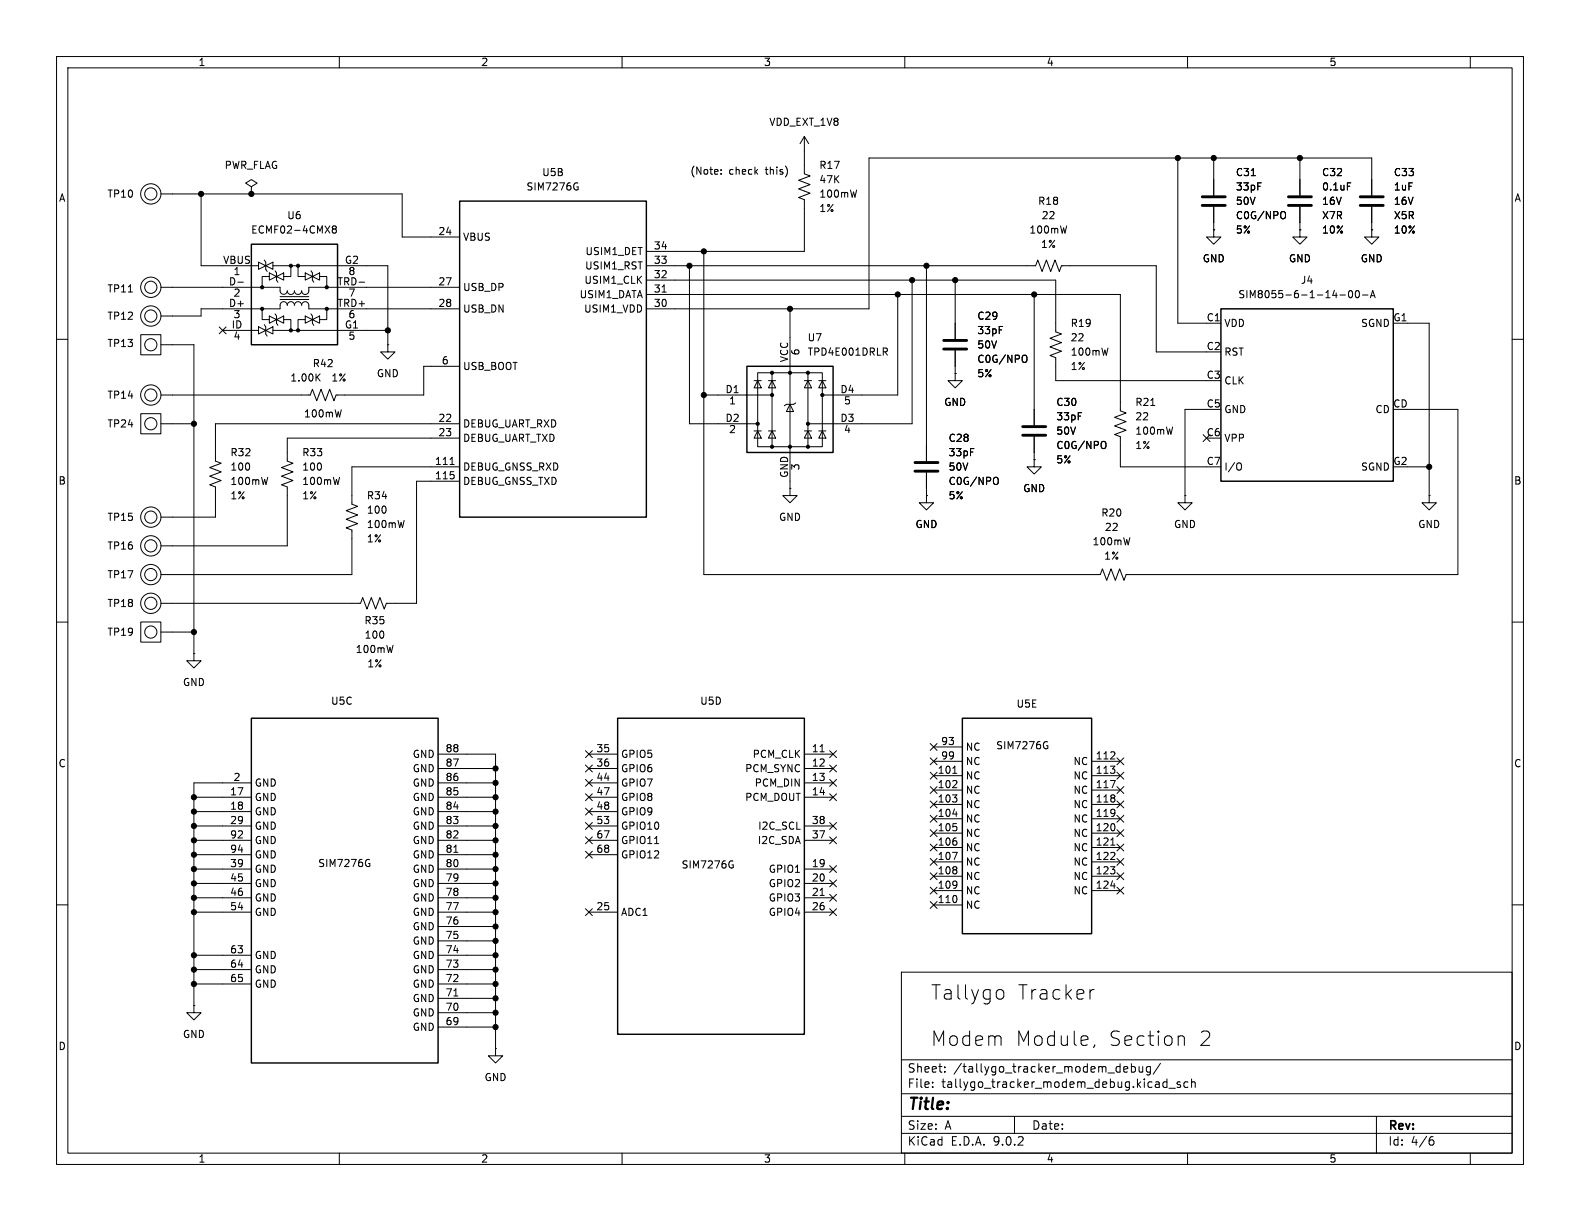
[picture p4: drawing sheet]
<svg xmlns="http://www.w3.org/2000/svg" width="279mm" height="216mm" viewBox="0 0 279 216" stroke-linecap="round" stroke-linejoin="round" font-family="sans-serif">
<g fill="none" stroke="#000" stroke-width=".18">
<path d="M10 10h259.4v195.9h-259.4zM12 12h255.4v191.9h-255.4zM60 10v2M110 10v2M160 10v2M210 10v2M260 10v2M28.4 34.3h42.7v7.6h10.2M35.6 34.3v12.7h10.1M44.4 33l1.1-.6-1.1-.6-1 .6 1 .6v1.3M44.4 34.3h.1M101.9 32.3l.3 .1"/>
<path d="M102 33.1h.2v.4l-.3 .1M127.5 30.7v.1M127.5 30v.1M142.2 24.1v6.6l1.1 .4-2.1 .8 2.1 .7-2.1 .8 2.1 .8-2.1 .7 1 .4v9.2h-27.9M142.2 24.1l-.7 1.3M142.2 24.1l.8 1.3M151.5 33.6l-.3 1.3M188.6 39.9l-.3 1.3M208.3 27.9v29.3h7.6M214.6 27.9v6.6M214.6 36.6v4M221.3 31.1h.7"/>
<path d="M226.8 37.4a.43 .43 0 0 1 .5 .4v.5a.43 .43 0 0 1-.5 .4M229.9 27.9v6.6M229.9 36.6v4M238.3 32.3h.6M242.6 34.5v-6.6h-88.9v26.7h-39.4M242.6 36.6v4M22.7 51.6h.7M24.9 59.2h3.5v3.5h-3.5zM28.4 50.8h21.1v.6a.64 .64 0 0 0 .7 .6 .64 .64 0 0 0 .6-.6 .64 .64 0 0 0 .6 .7 .64 .64 0 0 0 .7-.7 .64 .64 0 0 0 .6 .7 .64 .64 0 0 0 .6-.7 .64 .64 0 0 0 .7 .7 .64 .64 0 0 0 .6-.7v-.6h26.7M38.8 57.8l1.2 1.2M39.4 58.4h6.3M40 57.8l-1.2 1.2"/>
<path d="M42.1 49.9h.9M45.7 46.4l1.3 .6-1.3 .6zM45.7 57.8l1.3 .6-1.3 .7zM46.4 54.6v1.9h1.2M46.7 46l.3 .4v1.2l.2 .4M46.7 57.4l.3 .4v1.3l.2 .3M47 47l1.3-.6v1.2zM47 58.4l1.3-.6v1.3zM47.6 48.3l1.3 .6-1.3 .6zM47.6 48.9h-1.2v1.9M47.6 55.9l1.3 .6-1.3 .7zM48.3 47h20.3v14"/>
<path d="M48.3 58.4h20.3M48.6 47.9l.3 .4v1.2l.2 .4M48.6 55.5l.3 .4v1.3l.2 .3M48.9 48.9l1.3-.6v1.2zM48.9 56.5l1.3-.6v1.3zM49.5 52.5h5.1M49.5 53h5.1M50.2 56.5h1.2v1.9M51.4 47v1.9h-1.2M52.7 47v1.9h1.3M54 48.3l1.2 .6-1.2 .6zM54 55.9l1.2 .6-1.2 .7z"/>
<path d="M54 56.5h-1.3v1.9M55 47.9l.2 .4v1.2l.3 .4M55 55.5l.2 .4v1.3l.3 .3M55.2 48.9l1.3-.6v1.2zM55.2 56.5l1.3-.6v1.3zM56.5 48.9h1.3v1.9M57.8 54.6v1.9h-1.3M59 40.5l-.2-.2 .2-.4h.2l.3 .3-.3 .3M59 40.5l-.2 .2v.4l.2 .1h.4l.1-.2v-.3l-.3-.2M59 40.5h.2M63.5 49.9h1M81.3 54.6h-26.7v-.6a.64 .64 0 0 0-.6-.7 .64 .64 0 0 0-.7 .7 .64 .64 0 0 0-.6-.7 .64 .64 0 0 0-.6 .7 .64 .64 0 0 0-.7-.7 .64 .64 0 0 0-.6 .7 .64 .64 0 0 0-.6-.7 .64 .64 0 0 0-.7 .7v.6h-13.9v1.3h-7.2"/>
<path d="M114.3 47h68.8l.4-1 .8 2 .7-2 .8 2 .8-2 .7 2 .4-1h16.8v15.2h8.9M114.3 52.1h83.8v20.5l1 .4-2 .8 2 .7-2 .8 2 .8-2 .7 1 .4v5.4h15.3M114.3 49.5h72.4v9.2l1 .4-2 .7 2 .8-2 .7 2 .8-2 .8 1 .3v4.1h26.7M117.1 51.7h.7M121.9 47v27.9h12.1M124.5 44.5v57.1h70.1l.3-1 .8 2 .8-2 .7 2 .8-2 .8 2 .3-1h58.7v-29.2h-8.9M139.7 54.6v11.2M158.7 52.1v17.8h-13.3M161.3 49.5v25.4h-18.4M163.8 47v34.5M168.9 49.5v10.4M182.9 52.1v23.1"/>
<path d="M214.6 40.6v1.3h1.3l-1.3 1.3-1.2-1.3h1.2M214.6 40.6h.1M229.9 40.6v1.3h1.2l-1.2 1.3-1.3-1.3h1.3M229.9 40.6h.1M236.9 52.2h1M238.6 51.4h.2a.68 .68 0 0 1 .4 .6 .68 .68 0 0 1-.4 .6 .84 .84 0 0 1-.2-1.2zM239.8 51.5l.2-.1a.68 .68 0 0 1 .4 .6 .68 .68 0 0 1-.4 .6l-.2-.1-.1-.3zM240.9 52.2h1M242.3 52.6l.5-1.2 .4 1.2M242.4 52.3h.7M242.6 40.6v1.3h1.2l-1.2 1.3-1.3-1.3h1.3M242.6 40.6h.1"/>
<path d="M248.9 57.2h3.8v30.4M10 60h2M24.9 73.2h3.5v3.5h-3.5zM28.4 74.9h5.9M28.4 61h5.9v54.6M56.1 66.7l.5 .7M56.6 66.1l-.7 .7M60.4 72.5l-.3 1.2M68.6 61v1.2h1.2l-1.2 1.3-1.3-1.3h1.3M68.6 61h.1M81.3 77.5h-30.5v4l1 .4-2 .8 2 .7-2 .8 2 .8-2 .7 1 .4v10.4h-22.4M81.3 74.9h-43.2v6.6l1 .4-2 .8 2 .7-2 .8 2 .8-2 .7 1 .4v5.3h-9.7"/>
<path d="M81.3 64.8h-6.4v5.1h-15.5l-.3 1-.8-2.1-.8 2.1-.7-2.1-.8 2.1-.8-2.1-.3 1.1h-26.5M124.5 69.9h12M133.3 67.3h1.3M133.3 76.2h1.3M134 65.9h11.4v13.1h-11.4zM134 67.3l.6 1.3h-1.3zM134 76.2l.6 1.3h-1.3zM135.9 67.3h1.3M135.9 76.2h1.3M136.5 67.3l.7 1.3h-1.3zM136.5 76.2l.7 1.3h-1.3zM136.5 65.9v13.1"/>
<path d="M139.7 71.5l.6 1.3h-1.2zM139.7 65.9v20.5M140.7 71.2l-.4 .3h-1.2l-.4 .3M142.2 67.3h1.3M142.2 76.2h1.3M142.9 67.3l.6 1.3h-1.3zM142.9 76.2l.6 1.3h-1.3zM142.9 65.9v13.1M144.8 67.3h1.2M144.8 76.2h1.2M145.4 67.3l.6 1.3h-1.2zM145.4 76.2l.6 1.3h-1.2z"/>
<path d="M156.5 62.2l.4 .6M156.7 61.5l.2 .3v.3l-.2 .1M168.9 66v1.3h1.3l-1.3 1.3-1.3-1.3h1.3M168.9 66h.1M168.9 62v4M181.1 62.8a.43 .43 0 0 1 .5 .4v.5a.43 .43 0 0 1-.5 .4M182.9 77.2v4.1M195 78a.43 .43 0 0 1 .6 .5v.4a.43 .43 0 0 1-.6 .4M195.9 61.5l-.3 1.3M203.5 71.7h.7M207.4 75.5l-.3 1.3M212.8 76.9l1.2 1.2"/>
<path d="M213.4 72.4h-3.9v15.2M214 76.9l-1.2 1.2M267.4 60h2M47.3 84.4l-.3 1.3M60 84.4l-.3 1.3M71.5 92l-.3 1.3M79.6 82.1h.7M81.3 85.1h-7.6v21.6h-5.4l-.4 1-.7-2-.8 2-.7-2-.8 2-.8-2-.3 1h-35.4M81.3 82.6h-19.1v6.6l1 .3-2 .8 2 .8-2 .7 2 .8-2 .7 1 .4v7.9h-33.8M139.7 86.4v1.2h1.3l-1.3 1.3-1.3-1.3h1.3M139.7 86.4h.1M163.8 87.6v1.3h1.3l-1.3 1.3-1.2-1.3h1.2"/>
<path d="M163.8 87.6h.1M163.8 83.6v4M176 84.4a.43 .43 0 0 1 .5 .4v.4a.43 .43 0 0 1-.5 .5M182.9 81.3v1.3h1.2l-1.2 1.2-1.3-1.2h1.3M182.9 81.3h.1M199.8 95.1l-.3 1.2M209.5 87.6v1.3h1.3l-1.3 1.3-1.2-1.3h1.2M209.5 87.6h.1M219.2 81.9h.2a.81 .81 0 0 1-.2 1.2M248.9 82.6h3.8M252.7 87.6v1.3h1.3l-1.3 1.3-1.2-1.3h1.2M252.7 87.6h.1"/>
<path d="M10 110h2M24.9 110h3.5v3.5h-3.5zM28.4 111.8h5.9M34.3 115.6v1.2h1.3l-1.3 1.3-1.3-1.3h1.3M34.3 115.6h.1M69.5 114.1l-.3 1.3M267.4 110h2M44.4 138.4h-10.1v39.4M77.5 133.4h10.1v52M77.5 135.9h10.1M77.5 138.4h10.1M103.5 137.8l1.2 1.2"/>
<path d="M103.5 135.3l1.2 1.2M103.5 132.7l1.2 1.3M104.1 133.4h5.1M104.1 135.9h5.1M104.1 138.4h5.1M104.7 137.8l-1.2 1.2M104.7 135.3l-1.2 1.2M104.7 132.7l-1.2 1.3M142.2 133.4h5.1M142.2 135.9h5.1M142.2 138.4h5.1M145 132.9h.7"/>
<path d="M146.7 137.8l1.2 1.2M146.7 135.3l1.2 1.2M146.7 132.7l1.2 1.3M147.9 137.8l-1.2 1.2M147.9 135.3l-1.2 1.2M147.9 132.7l-1.2 1.3M164.5 134l1.2 1.2M164.5 139.1l1.2 1.2M164.5 131.5l1.2 1.2M164.5 136.6l1.2 1.2M165.1 132.1h5.1M165.1 134.6h5.1"/>
<path d="M165.1 137.2h5.1M165.1 139.7h5.1M165.7 134l-1.2 1.2M165.7 139.1l-1.2 1.2M165.7 131.5l-1.2 1.2M165.7 136.6l-1.2 1.2M168.4 139.3h.8M168.5 136.7h.7M169.2 138.1v.5M184.9 131.1l.3 .1M185.1 131.9h.2v.4l-.4 .1M193 134.6h5.1"/>
<path d="M193 137.2h5.1M193 139.7h5.1M196.4 134.2h.8M196.4 138h.8l-.5 1.3M197.1 133.1v.4M197.5 136.6l1.2 1.2M197.5 134l1.2 1.2M197.5 139.1l1.2 1.2M198.7 136.6l-1.2 1.2M198.7 134l-1.2 1.2M198.7 139.1l-1.2 1.2M34.3 141h10.1"/>
<path d="M34.3 143.5h10.1M34.3 146.1h10.1M34.3 148.6h10.1M34.3 151.1h10.1M34.3 153.7h10.1M34.3 156.2h10.1M34.3 158.8h10.1M65 152h.3M65.2 152.7h.2v.4l-.4 .1M77.5 141h10.1M77.5 143.5h10.1M77.5 146.1h10.1"/>
<path d="M77.5 148.6h10.1M77.5 151.1h10.1M77.5 153.7h10.1M77.5 156.2h10.1M77.5 158.8h10.1M80.3 150.7h.7M103.5 142.9l1.2 1.2M103.5 140.4l1.2 1.2M103.5 150.5l1.2 1.2M103.5 148l1.2 1.2M103.5 145.4l1.2 1.3M104.1 141h5.1"/>
<path d="M104.1 143.5h5.1M104.1 146.1h5.1M104.1 148.6h5.1M104.1 151.1h5.1M104.7 142.9l-1.2 1.2M104.7 140.4l-1.2 1.2M104.7 150.5l-1.2 1.2M104.7 148l-1.2 1.2M104.7 145.4l-1.2 1.3M115.8 149.2h.7M129.3 152.2l.3 .1M129.4 152.9h.3v.5l-.4 .1"/>
<path d="M142.2 141h5.1M142.2 146.1h5.1M142.2 148.6h5.1M142.2 153.7h5.1M142.2 156.2h5.1M142.2 158.8h5.1M145 158.3h.7M146.7 148l1.2 1.2M146.7 145.4l1.2 1.3M146.7 140.4l1.2 1.2M146.7 155.6l1.2 1.2M146.7 158.1l1.2 1.3"/>
<path d="M146.7 153.1l1.2 1.2M147.9 148l-1.2 1.2M147.9 145.4l-1.2 1.3M147.9 140.4l-1.2 1.2M147.9 155.6l-1.2 1.2M147.9 158.1l-1.2 1.3M147.9 153.1l-1.2 1.2M164.5 159.4l1.2 1.2M164.5 151.8l1.2 1.2M164.5 141.6l1.2 1.2M164.5 154.3l1.2 1.2M164.5 156.9l1.2 1.2"/>
<path d="M164.5 149.3l1.2 1.2M164.5 144.2l1.2 1.2M164.5 146.7l1.2 1.2M165.1 142.2h5.1M165.1 144.8h5.1M165.1 147.3h5.1M165.1 149.9h5.1M165.1 152.4h5.1M165.1 154.9h5.1M165.1 157.5h5.1M165.7 159.4l-1.2 1.2M165.7 151.8l-1.2 1.2"/>
<path d="M165.7 141.6l-1.2 1.2M165.7 154.3l-1.2 1.2M165.7 156.9l-1.2 1.2M165.7 149.3l-1.2 1.2M165.7 144.2l-1.2 1.2M165.7 146.7l-1.2 1.2M168.4 150.7h.9l-.6 1.3M168.5 143.9h.8M193 142.2h5.1M193 144.8h5.1M193 147.3h5.1M193 149.9h5.1"/>
<path d="M193 152.4h5.1M193 154.9h5.1M193 157.5h5.1M196.4 152h.8M196.4 149.4h.8M196.4 156.6h.8M197.1 150.8v.5M197.5 151.8l1.2 1.2M197.5 154.3l1.2 1.2M197.5 144.2l1.2 1.2M197.5 146.7l1.2 1.2M197.5 156.9l1.2 1.2"/>
<path d="M197.5 149.3l1.2 1.2M197.5 141.6l1.2 1.2M198.7 151.8l-1.2 1.2M198.7 154.3l-1.2 1.2M198.7 144.2l-1.2 1.2M198.7 146.7l-1.2 1.2M198.7 156.9l-1.2 1.2M198.7 149.3l-1.2 1.2M198.7 141.6l-1.2 1.2M10 160h2M34.3 177.8v1.3h1.3l-1.3 1.2-1.3-1.2h1.3M34.3 177.8h.1"/>
<path d="M34.3 161.3h10.1M34.3 168.9h10.1M34.3 171.5h10.1M34.3 174h10.1M77.5 161.3h10.1M77.5 168.9h10.1M77.5 171.5h10.1M77.5 174h10.1M77.5 163.8h10.1M77.5 166.4h10.1M77.5 176.5h10.1M77.5 179.1h10.1"/>
<path d="M80.3 176.1h.7M103.5 160.7l1.2 1.2M104.1 161.3h5.1M104.7 160.7l-1.2 1.2M142.2 161.3h5.1M146.7 160.7l1.2 1.2M147.9 160.7l-1.2 1.2M159.4 171.9h108v32h-108zM165.1 160h5.1M176.7 175a.69 .69 0 0 1 .8 .5v.7a.69 .69 0 0 1-.8 .5M193.5 175l-.5 .1M267.4 160h2"/>
<path d="M77.5 181.6h10.1M87.6 185.4v1.3h1.3l-1.3 1.3-1.2-1.3h1.2M87.6 185.4h.1M159.4 197.4h108M159.4 193.4h108M159.4 187.4h108M164.9 192.1v.2M164.9 191.4v.1M167.1 189.4v.2M167.1 188.7v.1M179.4 197.4v3M193.6 184.7l-.2 .5"/>
<path d="M199.2 188.6l.2 .3-.7 .2M199.4 189.5l-.2 .1M200.1 188.1v1.5M200.1 188.7l.4-.1 .3 .3v.4l-.2 .2h-.5M201.4 188.6l.1 .9 .4 .1 .2-.2M202.1 188.6v1M203.4 188.7l-.4-.1-.3 .3v.4l.2 .2h.5M203.4 188.6v1.2l-.3 .3-.3-.1M205.2 188l-1.3 1.9M206.4 190.8v1.5M206.4 191.4l-.5-.1-.3 .3v.4l.2 .2h.6M206.7 192.4h1.2"/>
<path d="M208.5 183.3l.2-.1 .6 .1 .1 .2v1.4M208.7 191.4l-.3-.1-.3 .2 .1 .2 .5 .2v.3h-.6M210.1 191.4l-.5-.1-.2 .3v.4l.1 .2h.6M210.7 191.4l.2-.1 .4 .1 .1 .9M210.7 190.8v1.5M243.4 197.4v6.5M60 203.9v2M110 203.9v2M159.4 200.4h108M160 203.9v2M210 203.9v2M253 201.6h.4l.2 .2-.1 .5-.5 .2"/>
<path d="M253.4 201l-.4 .1M260 203.9v2"/>
<circle cx="26.7" cy="34.3" r="1.8"/>
<circle cx="26.7" cy="34.3" r="1.08"/>
<circle cx="26.7" cy="55.9" r="1.8"/>
<circle cx="26.7" cy="50.8" r="1.8"/>
<circle cx="26.7" cy="55.9" r="1.08"/>
<circle cx="26.7" cy="50.8" r="1.08"/>
<circle cx="26.7" cy="69.9" r="1.8"/>
<circle cx="26.7" cy="69.8" r="1.08"/>
<circle cx="26.7" cy="74.9" r="1.08"/>
<circle cx="26.7" cy="61" r="1.08"/>
<circle cx="26.7" cy="91.4" r="1.8"/>
<circle cx="26.7" cy="96.5" r="1.8"/>
<circle cx="26.7" cy="96.5" r="1.08"/>
<circle cx="26.7" cy="91.4" r="1.08"/>
<circle cx="26.7" cy="106.7" r="1.8"/>
<circle cx="26.7" cy="101.6" r="1.8"/>
<circle cx="26.7" cy="106.7" r="1.08"/>
<circle cx="26.7" cy="111.8" r="1.08"/>
<circle cx="26.7" cy="101.6" r="1.08"/>
</g>
<path d="M212.6 34.8h4.1M212.6 36.3h4.1M227.8 34.8h4.1M227.8 36.3h4.1M240.5 34.8h4.1M240.5 36.3h4.1M166.9 60.2h4M166.9 61.7h4M180.8 75.4h4.1M180.8 77h4.1M161.8 81.8h4.1M161.8 83.3h4.1" fill="none" stroke="#000" stroke-width=".51"/>
<path d="M81.3 35.6h33v55.8h-33zM44.4 43.2h15.3v17.8h-15.3zM132.1 64.8h15.2v15.2h-15.2zM44.4 127h33.1v61h-33.1zM109.2 127h33v55.9h-33zM170.2 127h22.8v38.1h-22.8z" fill="none" stroke="#000" stroke-width=".25"/>
<g fill="#000" stroke="#000" stroke-width=".18">
<circle cx="35.6" cy="34.3" r=".46"/>
<circle cx="44.4" cy="34.3" r=".46"/>
<circle cx="208.3" cy="27.9" r=".46"/>
<circle cx="214.6" cy="27.9" r=".46"/>
<circle cx="229.9" cy="27.9" r=".46"/>
<circle cx="46.4" cy="50.8" r=".28"/>
<circle cx="46.4" cy="54.6" r=".28"/>
<circle cx="51.4" cy="58.4" r=".28"/>
<circle cx="51.4" cy="47" r=".28"/>
<circle cx="52.7" cy="58.4" r=".28"/>
<circle cx="52.7" cy="47" r=".28"/>
<circle cx="57.8" cy="54.6" r=".28"/>
<circle cx="57.8" cy="50.8" r=".28"/>
<circle cx="68.6" cy="58.4" r=".46"/>
<circle cx="121.9" cy="47" r=".46"/>
<circle cx="124.5" cy="44.5" r=".46"/>
<circle cx="139.7" cy="54.6" r=".46"/>
<circle cx="158.7" cy="52.1" r=".46"/>
<circle cx="161.3" cy="49.5" r=".46"/>
<circle cx="163.8" cy="47" r=".46"/>
<circle cx="168.9" cy="49.5" r=".46"/>
<circle cx="182.9" cy="52.1" r=".46"/>
<circle cx="34.3" cy="74.9" r=".46"/>
<circle cx="124.5" cy="69.9" r=".46"/>
<circle cx="134" cy="74.9" r=".28"/>
<circle cx="136.5" cy="65.9" r=".28"/>
<circle cx="136.5" cy="69.9" r=".28"/>
<circle cx="136.5" cy="79" r=".28"/>
<circle cx="139.7" cy="65.9" r=".28"/>
<circle cx="139.7" cy="79" r=".28"/>
<circle cx="142.9" cy="74.9" r=".28"/>
<circle cx="142.9" cy="79" r=".28"/>
<circle cx="142.9" cy="65.9" r=".28"/>
<circle cx="145.4" cy="69.9" r=".28"/>
<circle cx="252.7" cy="82.6" r=".46"/>
<circle cx="34.3" cy="111.8" r=".46"/>
<circle cx="87.6" cy="135.9" r=".46"/>
<circle cx="87.6" cy="138.4" r=".46"/>
<circle cx="34.3" cy="156.2" r=".46"/>
<circle cx="34.3" cy="153.7" r=".46"/>
<circle cx="34.3" cy="146.1" r=".46"/>
<circle cx="34.3" cy="143.5" r=".46"/>
<circle cx="34.3" cy="148.6" r=".46"/>
<circle cx="34.3" cy="151.1" r=".46"/>
<circle cx="34.3" cy="158.8" r=".46"/>
<circle cx="34.3" cy="141" r=".46"/>
<circle cx="87.6" cy="146.1" r=".46"/>
<circle cx="87.6" cy="141" r=".46"/>
<circle cx="87.6" cy="156.2" r=".46"/>
<circle cx="87.6" cy="153.7" r=".46"/>
<circle cx="87.6" cy="158.8" r=".46"/>
<circle cx="87.6" cy="151.1" r=".46"/>
<circle cx="87.6" cy="148.6" r=".46"/>
<circle cx="87.6" cy="143.5" r=".46"/>
<circle cx="34.3" cy="174" r=".46"/>
<circle cx="34.3" cy="171.5" r=".46"/>
<circle cx="34.3" cy="161.3" r=".46"/>
<circle cx="34.3" cy="168.9" r=".46"/>
<circle cx="87.6" cy="176.5" r=".46"/>
<circle cx="87.6" cy="179.1" r=".46"/>
<circle cx="87.6" cy="171.5" r=".46"/>
<circle cx="87.6" cy="166.4" r=".46"/>
<circle cx="87.6" cy="161.3" r=".46"/>
<circle cx="87.6" cy="163.8" r=".46"/>
<circle cx="87.6" cy="174" r=".46"/>
<circle cx="87.6" cy="168.9" r=".46"/>
<circle cx="87.6" cy="181.6" r=".46"/>
</g>
<path d="M215.9 54.6h30.5v30.5h-30.5z" fill="none" stroke="#000" stroke-width=".26"/>
<g font-size="3.5">
<text x="164.5" y="177">Tallygo</text>
<text x="179.8" y="177">Tracker</text>
<text x="164.5" y="185.2">Modem</text>
<text x="179.4" y="185.2">Module,</text>
<text x="195.8" y="185.2">Section</text>
<text x="211.7" y="185.2">2</text>
</g>
<text font-size="2.8" x="160.4" y="196.8">Title:</text>
<g font-size="2.1">
<text x="160.4" y="189.9">Sheet:</text>
<text x="168.6" y="189.9">/tallygo_tracker_modem_debug/</text>
<text x="160.4" y="192.6">File:</text>
<text x="166.5" y="192.6">tallygo_tracker_modem_debug.kicad_sch</text>
<text x="160.4" y="202.8">KiCad</text>
<text x="160.4" y="200">Size:</text>
<text x="167.1" y="200">A</text>
<text x="168.1" y="202.8">E.D.A.</text>
<text x="175.7" y="202.8">9.0.2</text>
<text x="182.4" y="200">Date:</text>
<text x="245.4" y="200.2">Rev:</text>
<text x="245.4" y="202.8">Id:</text>
<text x="249.5" y="202.8">4/6</text>
</g>
<g font-size="1.8">
<text x="35" y="11.9">1</text>
<text x="85" y="11.9">2</text>
<text x="135" y="11.9">3</text>
<text x="185" y="11.9">4</text>
<text x="235" y="11.9">5</text>
<text x="135.9" y="22.5">VDD_EXT_1V8</text>
<text x="10.3" y="35.9">A</text>
<text x="18.9" y="35.2">TP10</text>
<text x="39.6" y="30.1">PWR_FLAG</text>
<text x="93" y="33.9">SIM7276G</text>
<text x="95.8" y="31.3">U5B</text>
<text x="122" y="31.1">(Note:</text>
<text x="128.9" y="31.1">check</text>
<text x="135.5" y="31.1">this)</text>
<text x="144.8" y="30.1">R17</text>
<text x="144.8" y="32.6">47K</text>
<text x="144.8" y="35.2">100mW</text>
<text x="218.4" y="31.3">C31</text>
<text x="218.4" y="33.9">33pF</text>
<text x="233.7" y="31.3">C32</text>
<text x="233.7" y="33.9">0.1uF</text>
<text x="246.4" y="33.9">1uF</text>
<text x="246.4" y="31.3">C33</text>
<text x="267.7" y="35.9">A</text>
<text x="44.3" y="41.5">ECMF02-4CMX8</text>
<text x="50.7" y="39">U6</text>
<text x="77.4" y="41.7">24</text>
<text x="144.8" y="37.7">1%</text>
<text x="181.9" y="41.5">100mW</text>
<text x="183.5" y="36.4">R18</text>
<text x="184.1" y="39">22</text>
<text x="218.4" y="41.5">5%</text>
<text x="218.4" y="36.4">50V</text>
<text x="218.4" y="39">C0G/NPO</text>
<text x="233.7" y="36.4">16V</text>
<text x="233.7" y="39">X7R</text>
<text x="233.7" y="41.5">10%</text>
<text x="246.4" y="36.4">16V</text>
<text x="246.4" y="39">X5R</text>
<text x="246.4" y="41.5">10%</text>
<text x="39.4" y="46.7">VBUS</text>
<text x="60.9" y="46.7">G2</text>
<text x="81.8" y="42.8">VBUS</text>
<text x="103.4" y="47.9">USIM1_RST</text>
<text x="103.4" y="45.3">USIM1_DET</text>
<text x="115.5" y="44.2">34</text>
<text x="115.5" y="46.7">33</text>
<text x="184" y="44">1%</text>
<text x="212.6" y="46.6">GND</text>
<text x="227.8" y="46.6">GND</text>
<text x="240.5" y="46.6">GND</text>
<text x="18.9" y="51.9">TP11</text>
<text x="40.4" y="50.5">D-</text>
<text x="41.2" y="49">1</text>
<text x="41.2" y="52.8">2</text>
<text x="59.6" y="50.5">TRD-</text>
<text x="61.5" y="49">8</text>
<text x="61.5" y="52.8">7</text>
<text x="77.4" y="50.5">27</text>
<text x="81.8" y="51.7">USB_DP</text>
<text x="102.4" y="52.9">USIM1_DATA</text>
<text x="103.2" y="50.4">USIM1_CLK</text>
<text x="115.5" y="49.3">32</text>
<text x="115.5" y="51.8">31</text>
<text x="218.9" y="52.9">SIM8055-6-1-14-00-A</text>
<text x="229.9" y="50.4">J4</text>
<text x="18.9" y="56.7">TP12</text>
<text x="40.4" y="54.4">D+</text>
<text x="40.9" y="58.2">ID</text>
<text x="41.2" y="56.6">3</text>
<text x="59.6" y="54.4">TRD+</text>
<text x="60.9" y="58.2">G1</text>
<text x="61.5" y="56.6">6</text>
<text x="77.4" y="54.4">28</text>
<text x="81.8" y="55.5">USB_DN</text>
<text x="103.2" y="55.5">USIM1_VDD</text>
<text x="115.5" y="54.4">30</text>
<text x="172.7" y="56.7">C29</text>
<text x="172.7" y="59.3">33pF</text>
<text x="189.2" y="58">R19</text>
<text x="213.3" y="56.9">C1</text>
<text x="216.4" y="58">VDD</text>
<text x="240.6" y="58">SGND</text>
<text x="246.3" y="56.9">G1</text>
<text x="18.9" y="61.6">TP13</text>
<text x="41.2" y="60.4">4</text>
<text x="55.2" y="65.1">R42</text>
<text x="61.5" y="60.4">5</text>
<text x="78" y="64.5">6</text>
<text x="81.8" y="65.6">USB_BOOT</text>
<text x="139.4" y="64.1" transform="rotate(-90 139.4 64.1)">VCC</text>
<text x="141.7" y="62.9" transform="rotate(-90 141.7 62.9)">6</text>
<text x="142.7" y="63.1">TPD4E001DRLR</text>
<text x="142.7" y="60.6">U7</text>
<text x="172.7" y="61.8">50V</text>
<text x="172.7" y="64.4">C0G/NPO</text>
<text x="189.2" y="65.6">1%</text>
<text x="189.2" y="60.6">22</text>
<text x="189.2" y="63.1">100mW</text>
<text x="213.3" y="62">C2</text>
<text x="216.4" y="63.1">RST</text>
<text x="18.9" y="70.7">TP14</text>
<text x="51.2" y="67.7">1.00K</text>
<text x="58.5" y="67.7">1%</text>
<text x="66.5" y="66.9">GND</text>
<text x="128.2" y="69.6">D1</text>
<text x="128.8" y="71.8">1</text>
<text x="148.5" y="69.6">D4</text>
<text x="149.2" y="71.8">5</text>
<text x="166.9" y="72">GND</text>
<text x="172.7" y="66.9">5%</text>
<text x="186.7" y="72">C30</text>
<text x="200.7" y="72">R21</text>
<text x="213.3" y="67.1">C3</text>
<text x="216.4" y="68.2">CLK</text>
<text x="18.9" y="75.8">TP24</text>
<text x="53.7" y="74">100mW</text>
<text x="77.4" y="74.7">22</text>
<text x="77.4" y="77.2">23</text>
<text x="81.8" y="75.8">DEBUG_UART_RXD</text>
<text x="128.2" y="74.7">D2</text>
<text x="128.8" y="76.9">2</text>
<text x="148.5" y="74.7">D3</text>
<text x="149.2" y="76.9">4</text>
<text x="186.7" y="74.5">33pF</text>
<text x="186.7" y="77.1">50V</text>
<text x="200.7" y="74.5">22</text>
<text x="200.7" y="77.1">100mW</text>
<text x="213.3" y="72.1">C5</text>
<text x="213.3" y="77.2">C6</text>
<text x="216.4" y="73.3">GND</text>
<text x="243.1" y="73.3">CD</text>
<text x="246.3" y="72.1">CD</text>
<text x="40.6" y="83.4">100</text>
<text x="40.6" y="80.9">R32</text>
<text x="53.3" y="83.4">100</text>
<text x="53.3" y="80.9">R33</text>
<text x="76.8" y="82.3">111</text>
<text x="81.8" y="78.3">DEBUG_UART_TXD</text>
<text x="81.8" y="83.4">DEBUG_GNSS_RXD</text>
<text x="141.7" y="83.3" transform="rotate(-90 141.7 83.3)">3</text>
<text x="167.6" y="78.3">C28</text>
<text x="167.6" y="80.9">33pF</text>
<text x="167.6" y="83.4">50V</text>
<text x="186.7" y="82.1">5%</text>
<text x="186.7" y="79.6">C0G/NPO</text>
<text x="200.7" y="79.6">1%</text>
<text x="213.3" y="82.3">C7</text>
<text x="216.4" y="78.3">VPP</text>
<text x="216.4" y="83.4">I/O</text>
<text x="240.6" y="83.4">SGND</text>
<text x="246.3" y="82.3">G2</text>
<text x="10.3" y="85.9">B</text>
<text x="40.6" y="88.5">1%</text>
<text x="40.6" y="86">100mW</text>
<text x="53.3" y="88.5">1%</text>
<text x="53.3" y="86">100mW</text>
<text x="64.8" y="88.5">R34</text>
<text x="76.8" y="84.8">115</text>
<text x="81.8" y="86">DEBUG_GNSS_TXD</text>
<text x="139.4" y="84.6" transform="rotate(-90 139.4 84.6)">GND</text>
<text x="167.6" y="88.5">5%</text>
<text x="167.6" y="86">C0G/NPO</text>
<text x="180.8" y="87.2">GND</text>
<text x="267.7" y="85.9">B</text>
<text x="18.9" y="92.3">TP15</text>
<text x="64.8" y="91">100</text>
<text x="64.8" y="93.6">100mW</text>
<text x="137.7" y="92.3">GND</text>
<text x="161.8" y="93.6">GND</text>
<text x="194.6" y="91.5">R20</text>
<text x="195.3" y="94.1">22</text>
<text x="207.5" y="93.6">GND</text>
<text x="250.7" y="93.6">GND</text>
<text x="18.9" y="97.4">TP16</text>
<text x="64.8" y="96.1">1%</text>
<text x="193.1" y="96.6">100mW</text>
<text x="195.2" y="99.2">1%</text>
<text x="18.9" y="107.5">TP18</text>
<text x="18.9" y="102.5">TP17</text>
<text x="18.9" y="112.6">TP19</text>
<text x="64.3" y="110.6">R35</text>
<text x="64.4" y="113.1">100</text>
<text x="62.8" y="115.7">100mW</text>
<text x="64.9" y="118.2">1%</text>
<text x="32.3" y="121.5">GND</text>
<text x="58.4" y="124.8">U5C</text>
<text x="123.7" y="124.8">U5D</text>
<text x="179.7" y="125.3">U5E</text>
<text x="166.3" y="131.8">93</text>
<text x="10.3" y="135.9">C</text>
<text x="72.9" y="134.2">GND</text>
<text x="72.9" y="136.8">GND</text>
<text x="78.7" y="133.1">88</text>
<text x="78.7" y="135.6">87</text>
<text x="105.4" y="133.1">35</text>
<text x="105.4" y="135.6">36</text>
<text x="109.7" y="134.2">GPIO5</text>
<text x="109.7" y="136.8">GPIO6</text>
<text x="131.7" y="136.8">PCM_SYNC</text>
<text x="133" y="134.2">PCM_CLK</text>
<text x="143.5" y="133.1">11</text>
<text x="143.5" y="135.6">12</text>
<text x="165.7" y="136.9">101</text>
<text x="166.3" y="134.4">99</text>
<text x="170.7" y="132.9">NC</text>
<text x="170.7" y="135.5">NC</text>
<text x="176.1" y="132.7">SIM7276G</text>
<text x="189.7" y="135.5">NC</text>
<text x="193.7" y="134.4">112</text>
<text x="193.7" y="136.9">113</text>
<text x="267.7" y="135.9">C</text>
<text x="40.6" y="140.7">17</text>
<text x="40.6" y="143.3">18</text>
<text x="41.2" y="138.2">2</text>
<text x="45" y="139.3">GND</text>
<text x="45" y="141.8">GND</text>
<text x="72.9" y="139.3">GND</text>
<text x="72.9" y="141.8">GND</text>
<text x="78.7" y="138.2">86</text>
<text x="78.7" y="140.7">85</text>
<text x="78.7" y="143.3">84</text>
<text x="105.4" y="138.2">44</text>
<text x="105.4" y="140.7">47</text>
<text x="105.4" y="143.3">48</text>
<text x="109.7" y="139.3">GPIO7</text>
<text x="109.7" y="141.8">GPIO8</text>
<text x="131.7" y="141.8">PCM_DOUT</text>
<text x="133.4" y="139.3">PCM_DIN</text>
<text x="143.5" y="138.2">13</text>
<text x="143.5" y="140.7">14</text>
<text x="165.7" y="139.4">102</text>
<text x="165.7" y="142">103</text>
<text x="170.7" y="138">NC</text>
<text x="170.7" y="140.6">NC</text>
<text x="170.7" y="143.1">NC</text>
<text x="189.7" y="138">NC</text>
<text x="189.7" y="140.6">NC</text>
<text x="189.7" y="143.1">NC</text>
<text x="193.7" y="139.4">117</text>
<text x="193.7" y="142">118</text>
<text x="40.6" y="145.8">29</text>
<text x="40.6" y="148.3">92</text>
<text x="45" y="144.4">GND</text>
<text x="45" y="146.9">GND</text>
<text x="45" y="149.5">GND</text>
<text x="72.9" y="144.4">GND</text>
<text x="72.9" y="146.9">GND</text>
<text x="72.9" y="149.5">GND</text>
<text x="78.7" y="145.8">83</text>
<text x="78.7" y="148.3">82</text>
<text x="105.4" y="145.8">53</text>
<text x="105.4" y="148.3">67</text>
<text x="109.7" y="144.4">GPIO9</text>
<text x="109.7" y="146.9">GPIO10</text>
<text x="109.7" y="149.5">GPIO11</text>
<text x="133.9" y="149.5">I2C_SDA</text>
<text x="134" y="146.9">I2C_SCL</text>
<text x="143.5" y="145.8">38</text>
<text x="143.5" y="148.3">37</text>
<text x="165.7" y="144.5">104</text>
<text x="165.7" y="147.1">105</text>
<text x="165.7" y="149.6">106</text>
<text x="170.7" y="145.6">NC</text>
<text x="170.7" y="148.2">NC</text>
<text x="189.7" y="145.6">NC</text>
<text x="189.7" y="148.2">NC</text>
<text x="193.7" y="144.5">119</text>
<text x="193.7" y="147.1">120</text>
<text x="193.7" y="149.6">121</text>
<text x="40.6" y="150.9">94</text>
<text x="40.6" y="153.4">39</text>
<text x="40.6" y="156">45</text>
<text x="45" y="152">GND</text>
<text x="45" y="154.5">GND</text>
<text x="56.2" y="153.5">SIM7276G</text>
<text x="72.9" y="152">GND</text>
<text x="72.9" y="154.5">GND</text>
<text x="78.7" y="150.9">81</text>
<text x="78.7" y="153.4">80</text>
<text x="78.7" y="156">79</text>
<text x="105.4" y="150.9">68</text>
<text x="109.7" y="152">GPIO12</text>
<text x="120.4" y="153.8">SIM7276G</text>
<text x="135.8" y="154.5">GPIO1</text>
<text x="143.5" y="153.4">19</text>
<text x="143.5" y="156">20</text>
<text x="165.7" y="152.1">107</text>
<text x="165.7" y="154.7">108</text>
<text x="170.7" y="150.7">NC</text>
<text x="170.7" y="153.3">NC</text>
<text x="170.7" y="155.8">NC</text>
<text x="189.7" y="150.7">NC</text>
<text x="189.7" y="153.3">NC</text>
<text x="189.7" y="155.8">NC</text>
<text x="193.7" y="152.1">122</text>
<text x="193.7" y="154.7">123</text>
<text x="40.6" y="158.5">46</text>
<text x="40.6" y="161">54</text>
<text x="45" y="157.1">GND</text>
<text x="45" y="159.6">GND</text>
<text x="72.9" y="157.1">GND</text>
<text x="72.9" y="159.6">GND</text>
<text x="78.7" y="158.5">78</text>
<text x="78.7" y="161">77</text>
<text x="105.4" y="161">25</text>
<text x="135.8" y="157.1">GPIO2</text>
<text x="135.8" y="159.6">GPIO3</text>
<text x="143.5" y="158.5">21</text>
<text x="143.5" y="161">26</text>
<text x="165.7" y="157.2">109</text>
<text x="165.7" y="159.8">110</text>
<text x="170.7" y="158.3">NC</text>
<text x="170.7" y="160.9">NC</text>
<text x="189.7" y="158.3">NC</text>
<text x="193.7" y="157.2">124</text>
<text x="45" y="162.2">GND</text>
<text x="72.9" y="162.2">GND</text>
<text x="72.9" y="164.7">GND</text>
<text x="72.9" y="167.2">GND</text>
<text x="78.7" y="163.6">76</text>
<text x="78.7" y="166.1">75</text>
<text x="109.7" y="162.2">ADC1</text>
<text x="135.8" y="162.2">GPIO4</text>
<text x="40.6" y="168.7">63</text>
<text x="40.6" y="171.2">64</text>
<text x="40.6" y="173.7">65</text>
<text x="45" y="169.8">GND</text>
<text x="45" y="172.3">GND</text>
<text x="72.9" y="169.8">GND</text>
<text x="72.9" y="172.3">GND</text>
<text x="78.7" y="168.7">74</text>
<text x="78.7" y="171.2">73</text>
<text x="78.7" y="173.7">72</text>
<text x="45" y="174.9">GND</text>
<text x="72.9" y="174.9">GND</text>
<text x="72.9" y="177.4">GND</text>
<text x="72.9" y="179.9">GND</text>
<text x="78.7" y="176.3">71</text>
<text x="78.7" y="178.8">70</text>
<text x="10.3" y="185.9">D</text>
<text x="32.3" y="183.7">GND</text>
<text x="72.9" y="182.5">GND</text>
<text x="78.7" y="181.4">69</text>
<text x="267.7" y="185.9">D</text>
<text x="85.6" y="191.4">GND</text>
<text x="35" y="205.8">1</text>
<text x="85" y="205.8">2</text>
<text x="135" y="205.8">3</text>
<text x="185" y="205.8">4</text>
<text x="235" y="205.8">5</text>
</g>
</svg>
